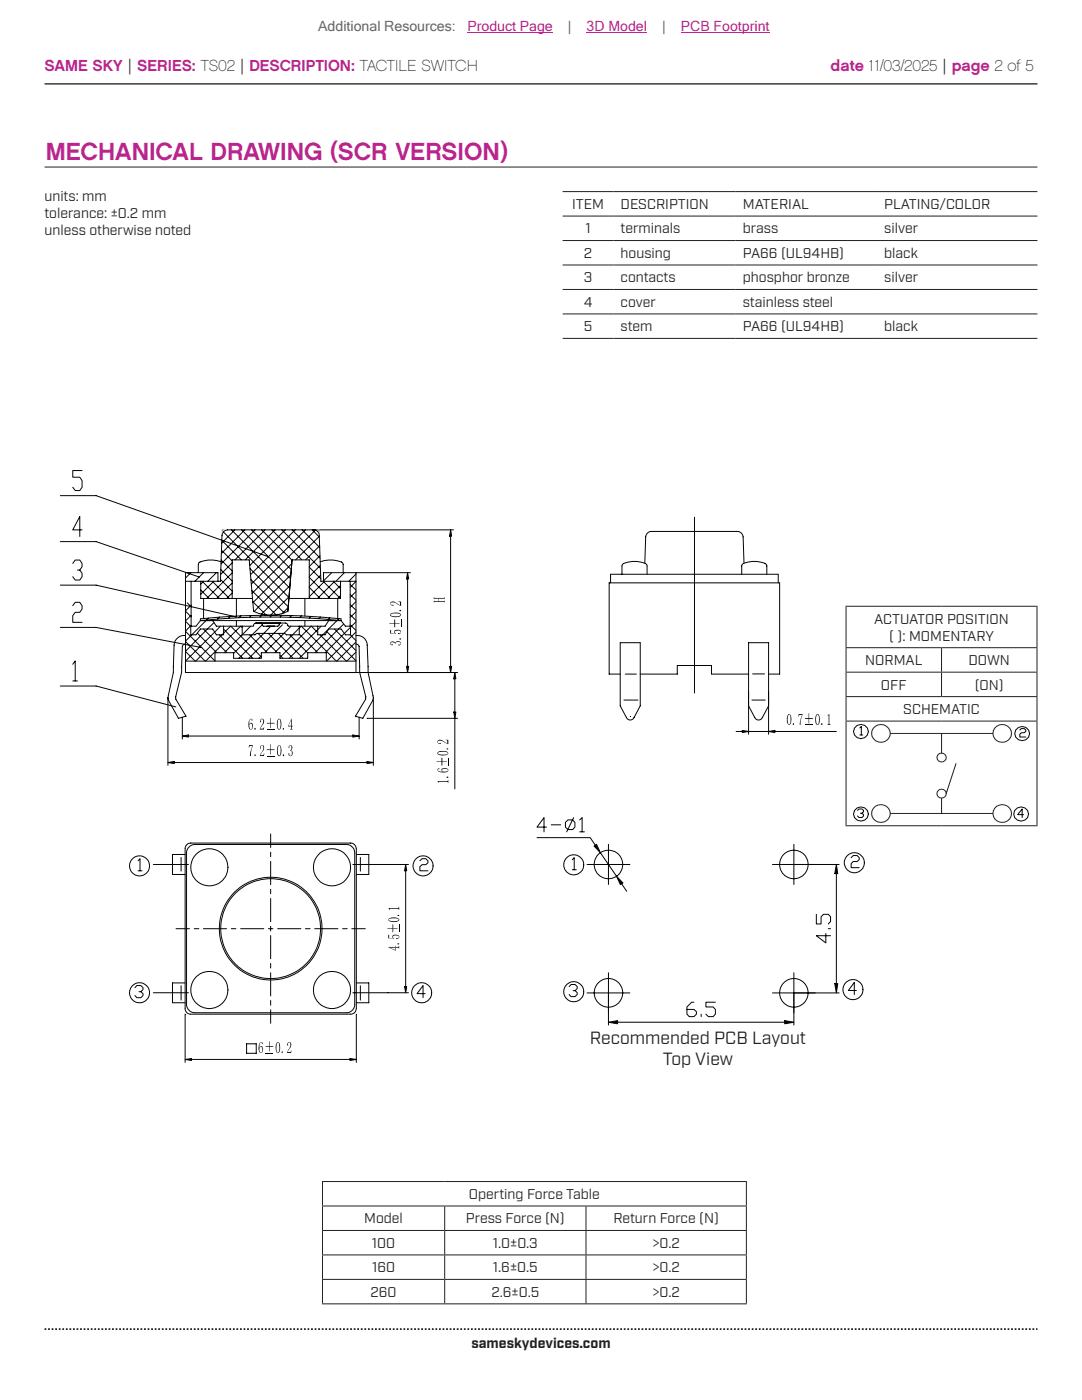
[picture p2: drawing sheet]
<svg xmlns="http://www.w3.org/2000/svg" width="216mm" height="279mm" viewBox="0 0 216 279" stroke-linecap="round" stroke-linejoin="round" font-family="sans-serif">
<path d="M8.9 16.7h198.1" fill="none" stroke="#231f20" stroke-width=".26"/>
<path d="M8.9 265.3h198.1" fill="none" stroke="#231f20" stroke-width=".35" stroke-dasharray=".4 .4 .4 .4 .4 .4" stroke-dashoffset=".7" stroke-linecap="butt"/>
<g fill="none" stroke="#040503" stroke-width=".2">
<path d="M12 98.9h7.2l34.3 12.2M16.4 93.9h-1.9v1.3h1.4l.5 .7v1.3l-.5 .7h-.9l-.5-.7M12 108.1h7.2l20.6 7.1M12 116.8h7.2l27.9 6.3M14.5 112.4l.5-.6h.9l.5 .6v.7l-.5 .7h-.4M15.9 113.8l.5 .6v.7l-.5 .7h-.9l-.5-.7M16.4 105.7h-1.9l1.4-2.6v4M38.1 114.3l-1.1 1.1M38.1 116v9M40.1 117.8l1.6 1.6M40.1 116v3.4h10.3M40.3 116l3.5 3.4"/>
<path d="M40.6 114.3l-1.7 1.7M40.6 116l-.5 .6M42.4 116l3.4 3.4M42.7 116l-2.6 2.6M43.2 114.3l-1.7 1.7M43.5 116v-1.7h-6.5v19.9h53.5M44 115.7l2.3 2.3M44.1 113.7l2.2 2.3M44.1 112.1a5.8 5.8 0 0 0-4.4 .2l-.1 .4v1.6M44.1 111.8l2.2 2.1M44.2 109.8l2.1 2.1M44.3 107.8l3.9 3.9"/>
<path d="M44.6 106.2l13 13M46.2 105.7l11.6 11.7M46.3 119.4v-7.7h3.4l.9 10.3a7.6 7.6 0 0 0 6.8 0M46.3 112.3l-2.2 2.3M46.3 114.3l-5 5.1M46.3 116.4l-3.1 3M46.3 118.4l-1.1 1M46.9 105.7l-2.6 2.7M48.2 105.7l9.8 9.8M48.9 105.7l-4.7 4.7M49.9 113.5l7.6 7.6M50.1 115.7l6.6 6.6"/>
<path d="M50.2 105.7l7.9 8M50.3 117.9l4.8 4.8M50.9 105.7l-6.8 6.8M52.2 105.7l6.1 6.1M52.9 105.7l-6 6M54.2 105.7l6 6M54.9 105.7l-6 6M56.2 105.7l7.8 7.8M56.9 105.7l-7.1 7.2M57.7 119.1l-3.7 3.7M57.9 116.9l-5.7 5.7M58 114.7l-7.3 7.3"/>
<path d="M58.2 112.5l-7.7 7.8M58.3 105.7l5.6 5.7M58.9 105.7l-8.9 9M60.3 105.7l3.5 3.6M60.9 105.7l-10.8 10.9M61.7 119.3l.2 .1M61.7 117.2l2.2 2.2M61.7 115.2l4.2 4.2M61.7 113.2l2.3 2.3M62.3 105.7l1.4 1.5M62.6 105.7a1.1 1.1 0 0 1 1.1 1.2M62.9 105.8l-12.6 12.6"/>
<path d="M63.7 107l-4.7 4.7M63.8 108.9l-2.8 2.8M63.8 110.9l-2.1 2.2M63.9 112.1a5.8 5.8 0 0 1 4.4 .2l.2 .4v1.6M63.9 112.8l-2.2 2.3M64 114.8l-2.3 2.3M64.5 116l3.4 3.4M64.8 116l-3.1 3.1M66.2 114.3l-1.7 1.6M66.5 116l1.4 1.5M66.8 116l-3.4 3.4M67.9 116.8l-2.5 2.6"/>
<path d="M67.9 118.9l-.5 .5M68.7 114.3l-1.7 1.7M69.9 118.6l1.1 1.2M69.9 116.6l1.1 1.2M71 116l-1.1 1.2M71 118.1l-1.1 1.1M71 114.6l-1.4 1.4M89.9 107v26M90.5 105.7h-45.1a1.16 1.16 0 0 0-1.1 1.2l-.3 9.1h-7M12 125.2h7.2l21.1 4M12 136.9h7.2l15.9 4.2M14.5 120.9l.5-.7h.9l.5 .7v.6l-.5 .7h-.9l-.5 .7v1.3h1.9"/>
<path d="M14.5 132.6l.5-.7v4M14.5 135.9h1M37 128l3.9 3.9M37 126l5.9 5.9M37 124l1.1 1M37 122l1.1 1.1M37.4 120.3l.7 .8M38.1 120.8l-1.1 1.1M38.1 122.8l-1.1 1.1M38.1 124.8l-1.1 1.2M39.4 126.3l3.8 4M40 123.9a137.7 137.7 0 0 1 28 0z"/>
<path d="M40 123.9l-.9 1.1h-1v1.7h1l.9-1.2h2.4l.8 1.2h1.4v-1.7M40.6 125.5l4.7 4.8M41.1 123.9l-4.1 4M41.6 123.4l-.4 .3M42.4 123.9l.8 1.1h7.3M42.7 124.3l-5.7 5.7 1.9 1.9M43.7 126.7l4.7 4.7M43.8 123.2l-.4 .3M44 125l-7 6.9M44.6 125.6l5.8 5.8M45.9 123l-.3 .4M46 125l-7 6.9"/>
<path d="M46.1 125l6 6.1M48 125l-7 6.9M48 125l.3 .3M48.1 122.9l-.4 .4M48.3 125v1.7M48.3 126.7l-3.5 3.6M49.8 126.7l3.5 3.6M50 125l-1.7 1.7M50.1 122.8l-.3 .4M50.4 120.1l2.7 2.6M51.5 126.4l3.8 3.9M52.1 130.9l-.4 .5"/>
<path d="M52.1 131.4h-5.5v-1.1h-3.7v1.6M52.2 122.8l-.3 .4M52.3 124.7l-5.7 5.7M53.3 125h1.5M53.5 126.4l5 5M54 125l-6.3 6.4M54.2 122.8l-.3 .3M54.8 130.3l5.3-5.3 7 6.9M55.5 126.4l5 5M55.9 130.8l.6 .6M56.2 122.8l-.3 .4M56.4 124.7l-6.7 6.7"/>
<path d="M56.8 126.4h-5.6l-.3 .3h-2.6M57.5 121.3l-1.1 1.1M57.8 126.7l3.6 3.6M58.1 125l-5.3 5.3M58.2 122.8l-.3 .4M59.7 126.5l3.7 3.8M60.1 122.9l-.3 .4M62.1 123l-.4 .4M63.4 126.2l-1.3-1.2-6.2 6.2M63.8 126.7l5.3 5.2M63.9 123.2l-.3 .3M64.1 125l-6.4 6.4"/>
<path d="M65.2 126.1l5.8 5.8M65.8 123.3l-.3 .3M66.7 125.5l4.3 4.3M67.2 123.9l-7.5 7.5M67.6 123.5l-.3 .3M68.1 123.5a138 138 0 0 0-28.1 0v.4M68.6 124.6l-5.7 5.7M69.9 126.7l1.1 1.1M69.9 124.7l1.1 1.1M69.9 122.7l1.1 1.1M69.9 120.7l1.1 1.1M71 120.1l-1.1 1.1"/>
<path d="M71 124.1l-6.1 6.2M71 122.1l-1.1 1.1M71 126.1l-5.8 5.8M71 128.1l-3.8 3.8M71 130.2l-1.8 1.7M38.9 168.5a1.73 1.73 0 0 0-1.7 1.8M69.1 168.5a1.73 1.73 0 0 1 1.7 1.8M37.2 200.4l.2 .7a1.67 1.67 0 0 0 1.5 1M70.8 200.4v.2a1.68 1.68 0 0 1-1.7 1.5"/>
<circle cx="54" cy="185.3" r="10.3"/>
</g>
<path d="M89.7 133h.4l-.2 1.2z" fill="#040503"/>
<path d="M89.7 133h.4l-.2 1.2z" fill="none" stroke="#040503" stroke-width=".2"/>
<path d="M89.9 105.7l.2 1.3h-.4z" fill="#040503"/>
<path d="M89.9 105.7l.2 1.3h-.4z" fill="none" stroke="#040503" stroke-width=".2"/>
<g fill="#040503">
<path d="M86.6 119.9l.1 .1h.8l.1-.5v.5h.9l.2-.1v.3l-.1-.1-2 .1z" fill-rule="evenodd"/>
<path d="M86.6 119.2l.1 .1h1.8l.2-.1v.4l-1.1-.1-.1 .5v-.5l-.9 .1z" fill-rule="evenodd"/>
</g>
<path d="M61.7 119.4v-7.7h-3.4l-.9 10.3M63.7 106.9l.3 9.1h7M67.9 116v3.4h-10.3M69.9 116v9M71 114.3v19.9M81.3 115.6v17.4M81.9 114.3h-17.4v1.7M52.1 131.4v-1.1h3.8v1.1h5.5v-1.1h3.7v1.6M57.6 125h7.3l.7-1.1h2.5l.8 1.1h1v1.7h-1l-.8-1.2h-2.5l-.7 1.2h-1.5v-1.7M59.7 125v1.7h-2.5l-.4-.3M68.1 123.5l-.1 .4M71.7 134.2h10.2" fill="none" stroke="#040503" stroke-width=".2"/>
<path d="M81.1 133h.4l-.2 1.2z" fill="#040503"/>
<path d="M81.1 133h.4l-.2 1.2z" fill="none" stroke="#040503" stroke-width=".2"/>
<path d="M81.3 114.3l.2 1.3h-.4z" fill="#040503"/>
<path d="M81.3 114.3l.2 1.3h-.4z" fill="none" stroke="#040503" stroke-width=".2"/>
<g fill="#040503">
<path d="M79.4 128.7l.5-.1 .1-.2-.1 .3-.2 .1z" fill-rule="evenodd"/>
<path d="M77.9 128.2l.3-.2 .4 .1 .2 .2a.64 .64 0 0 1 .7-.3 .64 .64 0 0 1 .5 .4v.2a.53 .53 0 0 0-.5-.5 .53 .53 0 0 0-.6 .4 .6 .6 0 0 0-1-.1z" fill-rule="evenodd"/>
<path d="M77.9 128.2l.1 .4 .5 .1-.3 .1-.3-.1z" fill-rule="evenodd"/>
<path d="M79.4 126.4h.4l.2-.3v.2l-.3 .2h-.3z" fill-rule="evenodd"/>
<path d="M78.8 125.8l.5-.1 .6 .1 .1 .3v.2a.65 .65 0 0 0-.6-.5 .65 .65 0 0 0-.6 .3z" fill-rule="evenodd"/>
<path d="M78.7 125.9l.3 .6-.3-.2z" fill-rule="evenodd"/>
<path d="M77.9 125.7h.1v.7l1 .1-1.1-.1z" fill-rule="evenodd"/>
<path d="M77.7 124.4h1v-.8h.1v.8h.9v.1h-.9v.7h-.1v-.7h-1z" fill-rule="evenodd"/>
<path d="M77.9 122.5a1.75 1.75 0 0 1 2.1 .2v.2a.73 .73 0 0 0-1.1-.5h-.6l-.4 .3z" fill-rule="evenodd"/>
<path d="M77.9 122.5a.86 .86 0 0 0 1 .5l.7-.1 .3-.2a.53 .53 0 0 1-.7 .4l-1.1-.1-.2-.1z" fill-rule="evenodd"/>
<path d="M79.5 120l.5 .1v.8h-.1l-.1-.8z" fill-rule="evenodd"/>
<path d="M78 120.1a2.02 2.02 0 0 1 1.9 .8l-.3-.1a1.62 1.62 0 0 0-1.6-.5l-.1 .2z" fill-rule="evenodd"/>
<path d="M77.9 120.2l.1 .5h.5v.1l-.5-.1z" fill-rule="evenodd"/>
</g>
<g fill="#040503">
<path d="M79.7 127.4l.3 .1-.1 .2z"/>
<path d="M80 123.6h.1v1.6h-.1z"/>
<path d="M79.7 121.7h.3v.3h-.3z"/>
</g>
<g fill="none" stroke="#040503" stroke-width=".2">
<path d="M40.6 119.4v4M47.2 119.4v3.5M60.8 119.4v3.5M67.4 119.4v4M121.8 114.6v1.7M124.1 113l.2-.4a5.3 5.3 0 0 1 4.6 0l.2 .4M148 114.6v-1.6l.2-.4a5.3 5.3 0 0 1 4.6 0l.2 .4v1.6M155.3 114.6v1.7M37 131.9h34M47.2 123.9v1.1M60.8 123.9v1.1M127.8 134.5h7.3v-1.7h6.9v1.7"/>
<path d="M36.9 169.4a1.08 1.08 0 0 1 1.2-1.1h31.8a1.14 1.14 0 0 1 1.2 1.1M37.2 170.3v30.1M38.9 168.5h30.2M70.4 172.5h11.1M70.8 170.3v30.1M80.9 173.8v23.1M70.4 198.1h11.1M36.9 201.3a1.08 1.08 0 0 0 1.2 1.1M38.9 202.1h30.2M71.1 201.3v.1a1.09 1.09 0 0 1-1.2 1"/>
<circle cx="41.8" cy="173.1" r="3.7"/>
<circle cx="66.2" cy="173.1" r="3.7"/>
<circle cx="41.8" cy="197.6" r="3.7"/>
<circle cx="54" cy="185.3" r="10"/>
<circle cx="66.2" cy="197.6" r="3.7"/>
</g>
<path d="M80.9 172.5l.3 1.3h-.5z" fill="#040503"/>
<path d="M80.9 172.5l.3 1.3h-.5z" fill="none" stroke="#040503" stroke-width=".2"/>
<path d="M80.7 196.9h.5l-.3 1.2z" fill="#040503"/>
<path d="M80.7 196.9h.5l-.3 1.2z" fill="none" stroke="#040503" stroke-width=".2"/>
<g fill="#040503">
<path d="M77.5 189l1.4 .6v-.9l.1 .3h.5l.1-.2v.5l-.1-.1-.5-.1-.1 .6z" fill-rule="evenodd"/>
<path d="M77.5 189h1.4v.6v-.5h-1.1z" fill-rule="evenodd"/>
<path d="M79.1 187.2h.3l.2-.2v.2l-.3 .2h-.2z" fill-rule="evenodd"/>
<path d="M78.4 186.6h.9a.39 .39 0 0 1 .3 .2 .39 .39 0 0 1 0 .4v-.2a.78 .78 0 0 0-1.2 0z" fill-rule="evenodd"/>
<path d="M78.4 186.7v.4l.2 .2-.3-.2z" fill-rule="evenodd"/>
<path d="M77.5 186.6h.2v.6l.9 .1h-1.1z" fill-rule="evenodd"/>
<path d="M77.3 185.2h1v-.7h.2v.7h.8v.1h-.8v.7h-.2v-.7h-1z" fill-rule="evenodd"/>
<path d="M77.5 183.4a1.76 1.76 0 0 1 2.2 .2l-.1 .1a.81 .81 0 0 0-1-.4h-.7l-.3 .3z" fill-rule="evenodd"/>
<path d="M77.5 183.4l.1 .2a1.74 1.74 0 0 0 2 0v.1a1.76 1.76 0 0 1-2.1-.1z" fill-rule="evenodd"/>
<path d="M77.5 181.2h1.9l.2-.2v.6l-.2-.2h-1.6l-.1 .2z" fill-rule="evenodd"/>
</g>
<g fill="#040503">
<path d="M79.6 184.5h.2v1.5h-.2z"/>
<circle cx="79.5" cy="188.4" r=".19"/>
<circle cx="79.5" cy="182.7" r=".19"/>
</g>
<path d="M30.6 172.5h7M30.6 198.1h7M36.9 202.4v9.6M38.1 202.4h31.8M38.2 211.4h31.6M71.1 202.4v9.6" fill="none" stroke="#040503" stroke-width=".2"/>
<path d="M36.9 211.4l1.3-.1v.3z" fill="#040503"/>
<path d="M36.9 211.4l1.3-.1v.3z" fill="none" stroke="#040503" stroke-width=".2"/>
<path d="M69.8 211.3l1.3 .1-1.3 .2z" fill="#040503"/>
<path d="M69.8 211.3l1.3 .1-1.3 .2z" fill="none" stroke="#040503" stroke-width=".2"/>
<g fill="#040503">
<path d="M51.6 209.2l.3-.3h.2a.69 .69 0 0 0 0 1.2 .67 .67 0 0 1-.5-.9z" fill-rule="evenodd"/>
<path d="M51.9 208.8h.2a.81 .81 0 0 1 0 1.4l-.2-.1a.62 .62 0 0 0 .5-.6 .62 .62 0 0 0-.5-.6z" fill-rule="evenodd"/>
<path d="M51.9 208.1l.2-.1-.2 .2-.1 .9-.2 .1 .1-.9z" fill-rule="evenodd"/>
<path d="M53.7 207.8h.1v1h.7v.1h-.7v.9h-.1v-.9h-.7v-.1h.7z" fill-rule="evenodd"/>
<path d="M55.4 208.1l.2-.1a2.16 2.16 0 0 1 0 2.1h-.3h.1a1.74 1.74 0 0 0 0-2z" fill-rule="evenodd"/>
<path d="M55.3 208h.3l-.2 .1a1.92 1.92 0 0 0 0 2h-.1a2.04 2.04 0 0 1 0-2.1z" fill-rule="evenodd"/>
<path d="M57.3 210h.6l.2-.4v.5h-.8z" fill-rule="evenodd"/>
<path d="M57.7 208h.2a1.23 1.23 0 0 1-.4 1.6l-.2 .4 .1-.2a1.95 1.95 0 0 0 .5-1.6z" fill-rule="evenodd"/>
<path d="M57.4 208.1l.2-.1h.3l-.4 .1-.1 .6-.1-.2z" fill-rule="evenodd"/>
</g>
<g fill="#040503">
<path d="M52.1 208l.3 .1v.3h-.1z"/>
<path d="M53 210.1h1.5v.1h-1.5z"/>
<path d="M56.2 209.9h.2l-.1 .3z"/>
</g>
<path d="M128.7 112.4l.1-5.3a1.18 1.18 0 0 1 1.2-1h17.1a1.16 1.16 0 0 1 1.2 1l.2 5.3M129.1 113v1.6M138.6 103.2v35.1M155.6 116.3v18.2h-2.2M149.4 138v8.5M153.4 138v8.5M146.9 146h1.2M149.4 146h4M154.6 146h12.3M36.9 169.4v31.9M71.1 169.4v31.9" fill="none" stroke="#040503" stroke-width=".2"/>
<path d="M148.1 145.8l1.3 .2-1.3 .2z" fill="#040503"/>
<path d="M148.1 145.8l1.3 .2-1.3 .2z" fill="none" stroke="#040503" stroke-width=".2"/>
<path d="M153.4 146l1.2-.2v.4z" fill="#040503"/>
<path d="M153.4 146l1.2-.2v.4z" fill="none" stroke="#040503" stroke-width=".2"/>
<g fill="#040503">
<path d="M157.5 142.6a.71 .71 0 0 1 .4 1l-.1 .8-.2 .2h-.3h.2a1.92 1.92 0 0 0 0-2z" fill-rule="evenodd"/>
<path d="M157.3 142.6h.3a1.36 1.36 0 0 0-.3 1.7l.2 .3a.69 .69 0 0 1-.5-1z" fill-rule="evenodd"/>
<path d="M160.1 142.7l.1-.1-.4 1.2-.1 .9a2.77 2.77 0 0 1 .4-2z" fill-rule="evenodd"/>
<path d="M159.4 142.5l.8 .1-.7 .2-.2 .2z" fill-rule="evenodd"/>
<path d="M161.3 142.3h.2v1h.7v.2h-.7v.9h-.2v-.9h-.7v-.2h.7z" fill-rule="evenodd"/>
<path d="M163.1 142.6h.2a1.75 1.75 0 0 1-.2 2.1l-.2-.1a.73 .73 0 0 0 .5-1v-.7z" fill-rule="evenodd"/>
<path d="M163 142.6h.3a1.01 1.01 0 0 0-.4 1.4l.2 .6a.65 .65 0 0 1-.4-1l.1-.8z" fill-rule="evenodd"/>
<path d="M165.1 142.7l.4-.2v1.9l.2 .3h-.6l.2-.3v-1.5z" fill-rule="evenodd"/>
</g>
<g fill="#040503">
<path d="M158.3 144.3l.1 .2-.1 .2-.1-.2z"/>
<path d="M160.6 144.6h1.6v.2h-1.6z"/>
<path d="M163.9 144.4h.2v.3h-.2z"/>
</g>
<path d="M121.4 198.2v6.4M158.4 198.2v6.4M123.2 204h33.4" fill="none" stroke="#040503" stroke-width=".2"/>
<path d="M121.4 204l1.8-.3v.6z" fill="#040503"/>
<path d="M121.4 204l1.8-.3v.6z" fill="none" stroke="#040503" stroke-width=".2"/>
<path d="M156.6 203.7l1.8 .3-1.8 .3z" fill="#040503"/>
<path d="M156.6 203.7l1.8 .3-1.8 .3z" fill="none" stroke="#040503" stroke-width=".2"/>
<g fill="none" stroke="#040503" stroke-width=".2">
<path d="M107.2 167.2h10.6l1 1.5M109 165.1h-1.8l1.4-1.9v2.8M110 164.6h1.9M112.8 164.1l.5-.5h1l.4 .5v1l-.4 .5h-1l-.5-.5zM114.5 163.2l-1.4 2.8M115.7 163.6l.5-.4v2.8M115.7 166h.9M117.1 172.5h8.6M119.8 170.2l3.2 4.7M121.4 168.5v8M124 176.4l1.1 1.5M117.1 198.2h8.6"/>
<path d="M121.4 194.1v8.1M138.5 200h-.5l-.9 1v1.4l.4 .5h1l.5-.5v-.5l-.5-.4h-1.4M139.9 202.4v.5M142.7 200h-1.8v1h1.4l.4 .5v.9l-.4 .5h-1l-.4-.5"/>
<circle cx="121.4" cy="172.5" r="2.84"/>
<circle cx="121.4" cy="198.1" r="2.84"/>
</g>
<path d="M123 174.9l1.3 1.3-.5 .4z" fill="#040503"/>
<path d="M123 174.9l1.3 1.3-.5 .4z" fill="none" stroke="#040503" stroke-width=".2"/>
<path d="M118.5 168.8l.5-.3 .8 1.7z" fill="#040503"/>
<g fill="none" stroke="#040503" stroke-width=".2">
<path d="M118.5 168.8l.5-.3 .8 1.7zM158.4 172.5h9M166.9 174.3v22M158.4 194.1v8.1M158.4 198.2h9"/>
<circle cx="158.4" cy="198.1" r="2.84"/>
</g>
<path d="M166.9 172.5l.3 1.8h-.6z" fill="#040503"/>
<path d="M166.9 172.5l.3 1.8h-.6z" fill="none" stroke="#040503" stroke-width=".2"/>
<path d="M166.6 196.3h.6l-.3 1.9z" fill="#040503"/>
<path d="M166.6 196.3h.6l-.3 1.9z" fill="none" stroke="#040503" stroke-width=".2"/>
<g fill="none" stroke="#040503" stroke-width=".2">
<path d="M121.8 114.6h33.5M124.1 113v1.6M155.6 116.3h-34.1v18.2h2.3M50.5 125l.1-.1a.52 .52 0 0 1 .5-.6h5.8a.58 .58 0 0 1 .6 .6l.1 .1M52.1 124.3l.3 .6 .2 .1h2.8l.5-.7M123.8 128.3h4M142 134.5h7.4M149.4 140.9v-12.6h4v12.6M27.6 171.8l.3-.4v2.4M27.6 173.8h.8M54 166.4v2.7M54 170.1v.9"/>
<path d="M54 171.9v4.7M54 177.5v.9M54 179.3v4.6M83.8 171.8l.4-.4h.8l.4 .4v.4l-.4 .4h-.8l-.4 .4v.8h1.6M154.1 172.5h8.6M158.4 168.5v8M26.9 197.1l.4-.4h.8l.4 .4v.4l-.4 .4h-.4M28.1 197.9l.4 .4v.4l-.4 .4h-.8l-.4-.4M35.1 185.3h2.7M38.8 185.3h.9M40.6 185.3h4.6M46.2 185.3h.9"/>
<path d="M48 185.3h4.6M53.5 185.3h1M54 184.9v.9M54 186.7v4.6M54 192.3v.9M54 194.1v4.7M54 199.7v.9M55.4 185.3h4.6M60.9 185.3h1M62.8 185.3h4.6M68.4 185.3h.9M70.2 185.3h2.7"/>
<path d="M84.8 198.3h-1.6l1.2-1.6v2.4M154.1 198.2h8.6M162.9 182.5v1.9h.9v-1.4l.5-.5h1l.4 .5v.9l-.4 .5M164.8 186.3v1.9l-1.9-1.5h2.8M165.3 185.3h.4M49.2 208.3h1.9v1.9h-1.9zM54 201.5v2.7"/>
<circle cx="27.8" cy="172.8" r="1.99"/>
<circle cx="84.4" cy="172.8" r="1.99"/>
<circle cx="158.4" cy="172.5" r="2.84"/>
<circle cx="27.8" cy="198.1" r="2"/>
<circle cx="84.1" cy="198.1" r="2"/>
</g>
<g fill="none" stroke="#040503" stroke-width=".2">
<path d="M33.5 139.3v13.4M33.6 138.9v.9M74.5 139.3v13.4M123.8 128.3v12.6l1.2 2.3a.83 .83 0 0 0 .8 .5 .83 .83 0 0 0 .7-.5l1.3-2.3v-12.6M124.5 139.7h2.8M124.8 134.5h2.2M150 139.7h2.7M150.2 134.5h2.4M34.8 152.2h38.4M149.4 140.9l1.2 2.3a.83 .83 0 0 0 .8 .5 .83 .83 0 0 0 .7-.5l1.3-2.3M36.1 171.1v2.8M36.9 170.5h-2.5v4h2.5"/>
<path d="M71.1 170.5h2.5v4h-2.5M71.9 171.1v2.8M36.1 196.7v2.9M36.9 196.2h-2.5v3.9h2.5M71.1 196.2h2.5v3.9h-2.5M71.9 196.7v2.9"/>
</g>
<path d="M33.5 152.2l1.3-.2v.4z" fill="#040503"/>
<path d="M33.5 152.2l1.3-.2v.4z" fill="none" stroke="#040503" stroke-width=".2"/>
<path d="M73.2 152l1.3 .2-1.3 .2z" fill="#040503"/>
<path d="M73.2 152l1.3 .2-1.3 .2z" fill="none" stroke="#040503" stroke-width=".2"/>
<g fill="#040503">
<path d="M50.4 148.9l.1-.1-.5 2.1a2.83 2.83 0 0 1 .4-2z" fill-rule="evenodd"/>
<path d="M49.7 148.7h.8v.1l-.6 .1-.3 .3z" fill-rule="evenodd"/>
<path d="M51.9 150.7h.6l.2-.3v.5h-.8z" fill-rule="evenodd"/>
<path d="M52.3 148.8l.2-.1a1.25 1.25 0 0 1-.4 1.7l-.2 .3 .1-.2a1.74 1.74 0 0 0 .5-1.6z" fill-rule="evenodd"/>
<path d="M52 148.9l.5-.2-.4 .2-.1 .5h-.1z" fill-rule="evenodd"/>
<path d="M53.9 148.5h.1v1.1h.8v.1h-.8v.9h-.1v-.9h-.7v-.1h.7z" fill-rule="evenodd"/>
<path d="M55.7 148.8a.77 .77 0 0 1 .5 1l-.3 1h-.4a.78 .78 0 0 0 .5-1v-.6z" fill-rule="evenodd"/>
<path d="M55.5 148.8h.4h-.2a1.79 1.79 0 0 0 0 2h-.2a2.16 2.16 0 0 1 0-2z" fill-rule="evenodd"/>
<path d="M57.6 150.4h.1v.3l.2 .1h-.3z" fill-rule="evenodd"/>
<path d="M57.9 148.8h.3l.1 .3v.4l-.2 .2a.59 .59 0 0 1 .3 .8 .59 .59 0 0 1-.7 .3 .6 .6 0 0 0 .5-.5 .6 .6 0 0 0-.3-.6l.2-.1 .1-.3-.1-.4z" fill-rule="evenodd"/>
<path d="M57.7 148.8h.5h-.4l-.1 .5-.1-.2z" fill-rule="evenodd"/>
</g>
<g fill="#040503">
<path d="M50.8 150.6l.2 .1-.1 .2z"/>
<path d="M53.2 150.8h1.6v.2h-1.6z"/>
<path d="M56.5 150.6h.2l-.1 .3z"/>
</g>
<path d="M36.4 143.1v4.4M37.6 146.9h32.8M71.7 143.1v4.4" fill="none" stroke="#040503" stroke-width=".2"/>
<path d="M36.4 146.9l1.2-.2v.4z" fill="#040503"/>
<path d="M36.4 146.9l1.2-.2v.4z" fill="none" stroke="#040503" stroke-width=".2"/>
<path d="M70.4 146.7l1.3 .2-1.3 .2z" fill="#040503"/>
<path d="M70.4 146.7l1.3 .2-1.3 .2z" fill="none" stroke="#040503" stroke-width=".2"/>
<g fill="#040503">
<path d="M49.6 144.6l.3-.3 .2 .1h-.2a.84 .84 0 0 0 .1 1.2l-.3-.2z" fill-rule="evenodd"/>
<path d="M49.9 144.3l.2-.1a.81 .81 0 0 1-.1 1.4h-.2h.2a.73 .73 0 0 0-.1-1.3z" fill-rule="evenodd"/>
<path d="M49.9 143.5h.2a.78 .78 0 0 0-.4 1l-.1 .1v-.6z" fill-rule="evenodd"/>
<path d="M51.8 145.5l.7-.1 .2-.3v.5h-.9z" fill-rule="evenodd"/>
<path d="M52.3 143.5h.2a1.06 1.06 0 0 1-.3 1.5l-.4 .5 .2-.3a1.95 1.95 0 0 0 .5-1.6z" fill-rule="evenodd"/>
<path d="M52 143.6l.2-.2 .3 .1-.4 .1-.1 .6-.1-.2z" fill-rule="evenodd"/>
<path d="M53.9 143.3h.1v1h.8v.1h-.8v.9h-.1v-.9h-.7v-.1h.7z" fill-rule="evenodd"/>
<path d="M55.7 143.5h.2a2.16 2.16 0 0 1 0 2.1h-.4l.2-.1a1.74 1.74 0 0 0 0-2z" fill-rule="evenodd"/>
<path d="M55.5 143.5h.4h-.2a1.92 1.92 0 0 0 0 2l-.2 .1a2.05 2.05 0 0 1 0-2.1z" fill-rule="evenodd"/>
<path d="M58.1 143.4l-.6 1.5h1l-.3 .1v.5l.2 .1h-.5l.2-.2v-.4l-.6-.1z" fill-rule="evenodd"/>
<path d="M58.2 143.4v1.5h-.7h.6v-1.2z" fill-rule="evenodd"/>
</g>
<g fill="#040503">
<path d="M50.1 143.4l.2 .1 .1 .3h-.2z"/>
<path d="M50.8 145.3h.2v.3h-.2z"/>
<path d="M53.2 145.6h1.6v.1h-1.6z"/>
<path d="M56.5 145.3h.1v.3z"/>
</g>
<path d="M71.1 128.5l.4 .2 .2 .3 .1 5.2M71.3 126.8a1.94 1.94 0 0 1 2 2l.1 5.4M73.4 134.2h17.9M90.8 135.5v6.6M73.2 143.4h18.1M90.8 143.4v14" fill="none" stroke="#040503" stroke-width=".2"/>
<path d="M90.8 134.2l.2 1.3h-.5z" fill="#040503"/>
<path d="M90.8 134.2l.2 1.3h-.5z" fill="none" stroke="#040503" stroke-width=".2"/>
<path d="M90.5 142.1h.5l-.2 1.3z" fill="#040503"/>
<path d="M90.5 142.1h.5l-.2 1.3z" fill="none" stroke="#040503" stroke-width=".2"/>
<g fill="#040503">
<path d="M87.3 155.9h1.9l.3-.3v.7l-.3-.3h-1.6l-.1 .3z" fill-rule="evenodd"/>
<path d="M88.2 153.7l.1 .2 .3 .1a.64 .64 0 0 0 .8-.3 .65 .65 0 0 1-.9 .5l-.3-.3z" fill-rule="evenodd"/>
<path d="M88.1 153.4l.6-.1a.61 .61 0 0 1 .8 .4l-.1 .2a.65 .65 0 0 0-.6-.5 .65 .65 0 0 0-.6 .5z" fill-rule="evenodd"/>
<path d="M87.3 153.7l.4 .3h.7l.1 .2-.4-.1a.81 .81 0 0 1-.8-.4z" fill-rule="evenodd"/>
<path d="M87.1 152h1v-.8h.2v.8h.8v.1h-.8v.7h-.2v-.7h-1z" fill-rule="evenodd"/>
<path d="M87.3 150.1a2.16 2.16 0 0 1 2.1 0v.4v-.2a1.79 1.79 0 0 0-2 0z" fill-rule="evenodd"/>
<path d="M87.3 150.1a.78 .78 0 0 0 1.1 .5h.6l.4-.3a.77 .77 0 0 1-1 .5l-1.1-.3z" fill-rule="evenodd"/>
<path d="M88.9 147.6l.6 .1v.8h-.2l-.1-.8z" fill-rule="evenodd"/>
<path d="M87.4 147.7a2.02 2.02 0 0 1 1.9 .8l-.3-.1a1.86 1.86 0 0 0-1.5-.5l-.2 .2z" fill-rule="evenodd"/>
<path d="M87.3 147.8l.1 .5h.5l.1 .1-.6-.1z" fill-rule="evenodd"/>
</g>
<g fill="#040503">
<path d="M89.1 155h.3v.2h-.3z"/>
<path d="M87.4 153.4h.3l-.4 .3z"/>
<path d="M89.4 151.2h.2v1.6h-.2z"/>
<path d="M89.1 149.4h.3v.2h-.3z"/>
</g>
<g fill="none" stroke="#040503" stroke-width=".2">
<path d="M37 128.5l-.4 .2-.2 .3-.2 5.2-1.2 4.9 .1 .4 2 3.4-1.5 .5-2-3.6M37 126.8a2.03 2.03 0 0 0-2.3 2l-.1 5.4-1 4.7M71 126.8h.3M71 128.5h.1M71.8 134.2l1.2 4.9v.4l-2.1 3.4 1.5 .5 2.1-3.9-1.1-5.3M114.2 171.6l.4-.4v2.4M114.2 173.6h.8M169.8 171.2l.5-.5h.7l.4 .5v.4l-.4 .3h-.7l-.5 .5v.8h1.6M113.6 196.9l.3-.4h.9l.4 .4v.4l-.4 .4h-.4M114.8 197.7l.4 .4v.4l-.4 .4h-.9l-.3-.4M170.9 197.7h-1.6l1.2-1.6v2.4"/>
<circle cx="114.5" cy="172.6" r="1.99"/>
<circle cx="170.5" cy="172.2" r="1.99"/>
<circle cx="114.5" cy="197.9" r="2"/>
<circle cx="170.2" cy="197.5" r="2"/>
</g>
<path d="M44.8 105.7h-.5v.5M63.3 105.7h.4v.5" fill="none" stroke="#f2eb17" stroke-width=".2"/>
<g fill="none" stroke="#231f20" stroke-width=".2">
<path d="M8.9 33.3h198.1M112.3 38.2h94.7M112.3 43.1h94.7M112.3 48h94.7M112.3 52.9h94.7M112.3 57.8h94.7M112.3 62.7h94.7M112.3 67.5h94.7M168.7 121h38.3M168.7 129.3h38.3M168.7 134.1h38.3M168.7 139h38.3"/>
<path d="M168.8 121.1v8.1M168.8 129.3v4.8M168.8 134.2v4.7M168.8 139.1v4.7M187.9 129.3v4.8M187.9 134.2v4.7M206.9 121.1v8.1M206.9 129.3v4.8M206.9 134.2v4.7M206.9 139.1v4.7M168.7 143.9h38.3M168.8 144v20.7"/>
<path d="M177.6 146.4h20.5M187.9 146.4v3.9M187.9 159.3v3M190.8 152.3l-2 6.1M206.9 144v20.7M168.7 164.8h38.3M177.6 162.3h20.5M64.3 235.8h84.7M64.4 235.9v4.7M148.9 235.9v4.7M64.3 240.7h84.7M64.3 245.6h84.7"/>
<path d="M64.3 250.4h84.7M64.3 255.3h84.7M64.4 240.8v4.7M64.4 245.7v4.7M64.4 250.5v4.7M64.4 255.4v4.7M88.7 240.8v4.7M88.7 245.7v4.7M88.7 250.5v4.7M88.7 255.4v4.7M116.9 240.8v4.7M116.9 245.7v4.7"/>
<path d="M116.9 250.5v4.7M116.9 255.4v4.7M148.9 240.8v4.7M148.9 245.7v4.7M148.9 250.5v4.7M148.9 255.4v4.7M64.3 260.2h84.7"/>
<circle cx="175.8" cy="146.4" r="1.83"/>
<circle cx="187.9" cy="158.4" r=".92"/>
<circle cx="187.9" cy="151.2" r=".91"/>
<circle cx="200" cy="146.4" r="1.82"/>
<circle cx="175.8" cy="162.4" r="1.82"/>
<circle cx="200" cy="162.4" r="1.81"/>
</g>
<g fill="none" stroke="#050504" stroke-width=".2">
<path d="M171.6 145.3l.3-.3v1.7M171.6 146.7h.6M203.5 145.7l.3-.3h.6l.3 .3v.3l-.3 .2h-.6l-.3 .3v.6h1.2M171.1 161.7l.3-.3h.6l.3 .3v.3l-.3 .3h-.3M172 162.3l.3 .3v.3l-.3 .2h-.6l-.3-.2M204.3 162.6h-1.2l.9-1.2v1.7"/>
<circle cx="171.8" cy="146" r="1.46"/>
<circle cx="204" cy="146.4" r="1.45"/>
<circle cx="171.8" cy="162.5" r="1.45"/>
<circle cx="203.8" cy="162.5" r="1.44"/>
</g>
<path d="M93.3 6.5h17M117.1 6.5h12M135.8 6.5h17.8" fill="none" stroke="#bd238f" stroke-width=".2"/>
<text font-size="4.9" fill="#bd238f" x="9.1" y="31.9">MECHANICAL DRAWING (SCR VERSION)</text>
<g font-size="3.5" fill="#231f20">
<text x="117.7" y="208.4">Recommended PCB Layout</text>
<text x="132.2" y="212.6">Top View</text>
</g>
<g font-size="3.2" fill="#bd238f">
<text x="8.9" y="14.3">SAME SKY | SERIES: TS02 | DESCRIPTION: TACTILE SWITCH</text>
<text x="165.7" y="14.3">date 11/03/2025 | page 2 of 5</text>
</g>
<g font-size="2.8" fill="#63676b">
<text x="63.5" y="6.1">Additional Resources:</text>
<text x="113.3" y="6.1">|</text>
<text x="132.1" y="6.1">|</text>
</g>
<g font-size="2.8" fill="#bd238f">
<text x="93.3" y="6.1">Product Page</text>
<text x="117.1" y="6.1">3D Model</text>
<text x="135.8" y="6.1">PCB Footprint</text>
</g>
<g font-size="2.8" fill="#231f20">
<text x="8.9" y="40.2">units: mm</text>
<text x="114.2" y="41.7">ITEM</text>
<text x="123.8" y="41.7">DESCRIPTION</text>
<text x="148.2" y="41.7">MATERIAL</text>
<text x="176.4" y="41.7">PLATING/COLOR</text>
<text x="8.9" y="43.6">tolerance: ±0.2 mm</text>
<text x="8.9" y="47">unless otherwise noted</text>
<text x="116.8" y="46.6">1</text>
<text x="123.8" y="46.6">terminals</text>
<text x="148.2" y="46.6">brass</text>
<text x="176.4" y="46.6">silver</text>
<text x="116.5" y="51.5">2</text>
<text x="123.8" y="51.5">housing</text>
<text x="148.2" y="51.5">PA66 (UL94HB)</text>
<text x="176.4" y="51.5">black</text>
<text x="116.5" y="56.4">3</text>
<text x="123.8" y="56.4">contacts</text>
<text x="148.2" y="56.4">phosphor bronze</text>
<text x="176.4" y="56.4">silver</text>
<text x="116.5" y="61.2">4</text>
<text x="123.8" y="61.2">cover</text>
<text x="148.2" y="61.2">stainless steel</text>
<text x="116.5" y="66.1">5</text>
<text x="123.8" y="66.1">stem</text>
<text x="148.2" y="66.1">PA66 (UL94HB)</text>
<text x="176.4" y="66.1">black</text>
<text x="174.4" y="124.5">ACTUATOR POSITION</text>
<text x="177.4" y="127.9">( ): MOMENTARY</text>
<text x="172.6" y="132.7">NORMAL</text>
<text x="175.8" y="137.6">OFF</text>
<text x="193.3" y="132.7">DOWN</text>
<text x="194.5" y="137.6">(ON)</text>
<text x="180.2" y="142.5">SCHEMATIC</text>
<text x="93.6" y="239.3">Operting Force Table</text>
<text x="72.7" y="244.2">Model</text>
<text x="93" y="244.2">Press Force (N)</text>
<text x="122.4" y="244.2">Return Force (N)</text>
<text x="74.2" y="249">100</text>
<text x="98.3" y="249">1.0±0.3</text>
<text x="130.2" y="249">&gt;0.2</text>
<text x="74.3" y="253.9">160</text>
<text x="98.4" y="253.9">1.6±0.5</text>
<text x="130.2" y="253.9">&gt;0.2</text>
<text x="73.9" y="258.8">260</text>
<text x="98.1" y="258.8">2.6±0.5</text>
<text x="130.2" y="258.8">&gt;0.2</text>
<text x="94.1" y="269">sameskydevices.com</text>
</g>
</svg>
